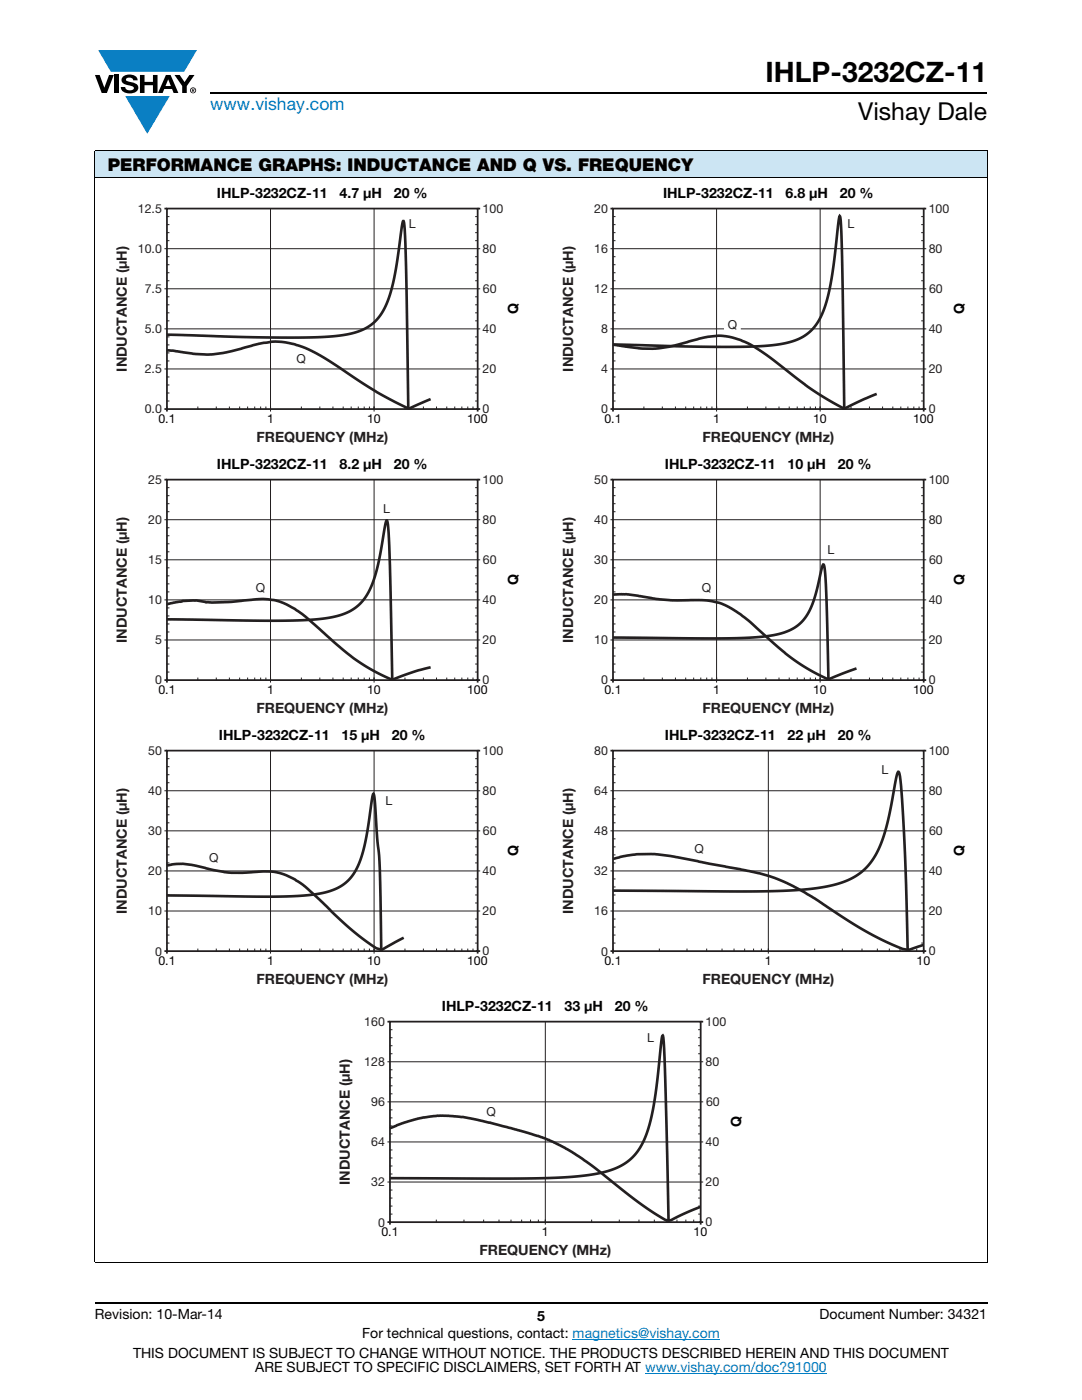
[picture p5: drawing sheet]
<svg xmlns="http://www.w3.org/2000/svg" width="216mm" height="279mm" viewBox="0 0 216 279" stroke-linecap="round" stroke-linejoin="round" font-family="sans-serif">
<g fill="#0a7fc3">
<path d="M19.6 10h19.7l-2.6 4.3h-1.1h-13.5z"/>
<path d="M25 19.2h8.9l-4.5 7.5z"/>
</g>
<g fill="#000">
<path d="M18.9 15h1l.9 2.5 1-2.5h.9l-1.4 3.6h-1zM22.9 15h.9v3.6h-.9zM24.6 15.3a2.1 2.1 0 0 1 2.8 .3l.1 .4h-.9a.79 .79 0 0 0-.7-.5 .79 .79 0 0 0-.8 .4l.3 .3 1 .2a1.08 1.08 0 0 1 1.2 1 1.08 1.08 0 0 1-1.1 1.2 1.73 1.73 0 0 1-2.4-1.2h.9a.96 .96 0 0 0 .8 .6 .96 .96 0 0 0 .9-.4 1.31 1.31 0 0 0-1.2-.6 1.03 1.03 0 0 1-1.1-.6 1.03 1.03 0 0 1 .2-1.1zM27.9 15h.9v1.3h1.7v-1.3h.9v3.6h-.9v-1.6h-1.7v1.6h-.9zM34.8 15h1.1l.9 1.4 1-1.4h1l-1.5 2.2v1.4h-.9v-1.4z"/>
<path d="M33.6 15.9l.5 1.3h-1.1zM33.1 15l-1.6 3.6h1l.3-.8h1.5l.3 .8h1l-1.6-3.6z"/>
<path d="M38.4 17.8h.2v.2h-.2zM38.3 17.7v.7h.1v-.3l.4 .3-.2-.3 .2-.2-.1-.2z"/>
<path d="M38.1 18a.46 .46 0 0 1 .9 0 .46 .46 0 0 1-.9 0zM37.9 18a.6 .6 0 0 0 1.2 0 .6 .6 0 0 0-1.2 0z"/>
</g>
<path d="M42 18.6h155M18.9 260h178.1" fill="none" stroke="#000" stroke-width=".36"/>
<path d="M114.3 267.3h29.3M128.7 274h36.3" fill="none" stroke="#007ec4" stroke-width=".2"/>
<path d="M18.9 30h178.1v5.5h-178.1z" fill="#cce5f3"/>
<path d="M18.9 30h178.1M18.9 35.5h178.1M18.9 30.1v221.7M197 30.1v221.7M18.9 251.9h178.1" fill="none" stroke="#000" stroke-width=".2"/>
<path d="M23 37.2h81v51.5h-81z" fill="#fff"/>
<g fill="none" stroke="#231f20" stroke-width=".2">
<path d="M32.8 49.6h62.5M32.8 57.6h62.5M33.3 59.2h.5M33.3 51.2h.5M33.3 52.8h.5M33.3 54.4h.5M33.3 56h.5M33.3 43.2h.5M33.3 44.8h.5M33.3 46.4h.5M33.3 48h.5M32.8 65.6h62.5"/>
<path d="M32.8 73.6h62.5M33.3 60.8h.5M33.3 62.4h.5M33.3 64h.5M33.3 67.2h.5M33.3 68.8h.5M33.3 70.4h.5M33.3 72h.5M33.3 75.2h.5M33.3 76.8h.5M33.3 78.4h.5M33.3 80h.5"/>
</g>
<path d="M32.8 41.6h.5M33.3 41.6h62v40h-62zM32.8 81.6h.5" fill="none" stroke="#231f20" stroke-width=".35"/>
<path d="M58.6 70.2h3v3h-3z" fill="#fff"/>
<path d="M58.6 70.2h3v3h-3z" fill="none" stroke="#fff" stroke-width=".35"/>
<path d="M80.8 43.3h3v3h-3z" fill="#fff"/>
<path d="M80.8 43.3h3v3h-3z" fill="none" stroke="#fff" stroke-width=".35"/>
<path d="M95.3 41.6h.5M33.3 81.6v.5M95.8 81.6h-.5v.5" fill="none" stroke="#231f20" stroke-width=".35"/>
<g fill="none" stroke="#231f20" stroke-width=".2">
<path d="M54 41.6v40.5M74.6 41.6v40.5M94.8 59.2h.5M94.8 51.2h.5M94.8 52.8h.5M94.8 54.4h.5M94.8 56h.5M94.8 43.2h.5M94.8 44.8h.5M94.8 46.4h.5M94.8 48h.5M95.3 49.6h.5"/>
<path d="M95.3 57.6h.5M94.8 60.8h.5M94.8 62.4h.5M94.8 64h.5M94.8 67.2h.5M94.8 68.8h.5M94.8 70.4h.5M94.8 72h.5M94.8 75.2h.5M94.8 76.8h.5M94.8 78.4h.5M95.3 73.6h.5"/>
<path d="M95.3 65.6h.5M33.3 81.1v.5M39.5 81.1v.5M43.2 81.1v.5M45.8 81.1v.5M47.8 81.1v.5M49.4 81.1v.5M50.8 81.1v.5M52 81.1v.5M53.1 81.1v.5M60.1 81.1v.5M63.8 81.1v.5"/>
<path d="M66.4 81.1v.5M68.5 81.1v.5M70.1 81.1v.5M71.5 81.1v.5M72.7 81.1v.5M73.7 81.1v.5M80.8 81.1v.5M84.5 81.1v.5M87.1 81.1v.5M89.1 81.1v.5M90.7 81.1v.5M92.2 81.1v.5"/>
<path d="M93.3 81.1v.5M94.4 81.1v.5M94.8 80h.5M95.3 81.1v.5"/>
</g>
<path d="M33.3 66.8l17.5 .5h11.9l6-.5 2.2-.5 1.7-.6 1.6-1 1.3-1.2 1.1-1.7 .9-2.2 1.3-4.9 1.4-9.6 .3-1 .3 2 .2 6 .5 29.5M33.3 69.9l5.3 .7 3.6 .1 2.9-.4 6.5-1.7 2.6-.4h2l2.3 .4 2.5 .9 2.9 1.5 11.3 7.3 5.8 3a1.56 1.56 0 0 0 1.8-.3l3.1-1.3" fill="none" stroke="#231f20" stroke-width=".53"/>
<path d="M112 37.2h81v51.5h-81z" fill="#fff"/>
<g fill="none" stroke="#231f20" stroke-width=".2">
<path d="M121.8 49.6h62.5M121.8 57.6h62.5M122.3 59.2h.5M122.3 51.2h.5M122.3 52.8h.5M122.3 54.4h.5M122.3 56h.5M122.3 43.2h.5M122.3 44.8h.5M122.3 46.4h.5M122.3 48h.5M121.8 65.6h62.5"/>
<path d="M121.8 73.6h62.5M122.3 60.8h.5M122.3 62.4h.5M122.3 64h.5M122.3 67.2h.5M122.3 68.8h.5M122.3 70.4h.5M122.3 72h.5M122.3 75.2h.5M122.3 76.8h.5M122.3 78.4h.5M122.3 80h.5"/>
</g>
<path d="M121.8 41.6h.5M122.3 41.6h62v40h-62zM121.8 81.6h.5" fill="none" stroke="#231f20" stroke-width=".35"/>
<path d="M144.6 63.5h3v3h-3z" fill="#fff"/>
<path d="M144.6 63.5h3v3h-3z" fill="none" stroke="#fff" stroke-width=".35"/>
<path d="M168.3 43.3h3v3h-3z" fill="#fff"/>
<path d="M168.3 43.3h3v3h-3z" fill="none" stroke="#fff" stroke-width=".35"/>
<path d="M184.3 41.6h.5M122.3 81.6v.5M184.8 81.6h-.5v.5" fill="none" stroke="#231f20" stroke-width=".35"/>
<g fill="none" stroke="#231f20" stroke-width=".2">
<path d="M143 41.6v40.5M163.7 41.6l-.1 40.5M183.8 59.2h.5M183.8 51.2h.5M183.8 52.8h.5M183.8 54.4h.5M183.8 56h.5M183.8 43.2h.5M183.8 44.8h.5M183.8 46.4h.5M183.8 48h.5M184.3 49.6h.5"/>
<path d="M184.3 57.6h.5M183.8 60.8h.5M183.8 62.4h.5M183.8 64h.5M183.8 67.2h.5M183.8 68.8h.5M183.8 70.4h.5M183.8 72h.5M183.8 75.2h.5M183.8 76.8h.5M183.8 78.4h.5M184.3 73.6h.5"/>
<path d="M184.3 65.6h.5M122.3 81.1v.5M128.5 81.1v.5M132.2 81.1v.5M134.8 81.1v.5M136.8 81.1v.5M138.4 81.1v.5M139.8 81.1v.5M141 81.1v.5M142.1 81.1v.5M149.1 81.1v.5M152.8 81.1v.5"/>
<path d="M155.4 81.1v.5M157.5 81.1v.5M159.1 81.1v.5M160.5 81.1v.5M161.7 81.1v.5M162.7 81.1v.5M169.8 81.1v.5M173.5 81.1v.5M176.1 81.1v.5M178.1 81.1v.5M179.7 81.1v.5M181.2 81.1v.5"/>
<path d="M182.3 81.1v.5M183.4 81.1v.5M183.8 80h.5M184.3 81.1v.5"/>
</g>
<path d="M122.3 68.8l17.6 .4 10.5-.1 3.2-.2 2.6-.3 2.1-.5 1.8-.8 1.5-1.1 1.3-1.5 1-1.8 .8-2.1 .7-2.7 .7-3.4 1.5-11.6a89.6 89.6 0 0 1 .5 11.4l.4 27.1M122.3 68.8l5.5 .7 3 .1 2.8-.4 7.6-2 2.5-.2 2.4 .4 2.7 .9 2.6 1.5 2.7 1.9 7.1 5.5 3.1 2 3.4 2a1.27 1.27 0 0 0 1.8-.2l5.4-2.4" fill="none" stroke="#231f20" stroke-width=".53"/>
<path d="M23 91.3h81v51.5h-81z" fill="#fff"/>
<g fill="none" stroke="#231f20" stroke-width=".2">
<path d="M33.3 97.3h.5M33.3 98.9h.5M32.8 103.7h62.5M32.8 111.7h62.5M33.3 113.3h.5M33.3 114.9h.5M33.3 116.5h.5M33.3 118.1h.5M33.3 105.3h.5M33.3 106.9h.5M33.3 108.5h.5M33.3 110.1h.5"/>
<path d="M33.3 100.5h.5M33.3 102.1h.5M95.3 119.7h-62.5M32.8 127.7h62.5M33.3 121.3h.5M33.3 122.9h.5M33.3 124.5h.5M33.3 126.1h.5M33.3 129.3h.5M33.3 130.9h.5M33.3 132.5h.5M33.3 134.1h.5"/>
</g>
<path d="M32.8 95.7h.5M33.3 95.7h62v40h-62zM32.8 135.7h.5" fill="none" stroke="#231f20" stroke-width=".35"/>
<path d="M50.5 116h3v3h-3z" fill="#fff"/>
<path d="M50.5 116h3v3h-3z" fill="none" stroke="#fff" stroke-width=".35"/>
<path d="M75.6 100.1h3v3h-3z" fill="#fff"/>
<path d="M75.6 100.1h3v3h-3z" fill="none" stroke="#fff" stroke-width=".35"/>
<path d="M95.3 95.7h.5M33.3 135.7v.5M95.8 135.7h-.5v.5" fill="none" stroke="#231f20" stroke-width=".35"/>
<g fill="none" stroke="#231f20" stroke-width=".2">
<path d="M54 95.7v40.5M74.6 95.7v40.5M94.8 97.3h.5M94.8 98.9h.5M94.8 113.3h.5M94.8 114.9h.5M94.8 116.5h.5M94.8 118.1h.5M94.8 105.3h.5M94.8 106.9h.5M94.8 108.5h.5M94.8 110.1h.5"/>
<path d="M94.8 100.5h.5M94.8 102.1h.5M95.3 103.7h.5M95.3 111.7h.5M95.3 119.7h.5M33.3 135.2v.5M39.5 135.2v.5M43.2 135.2v.5M45.8 135.2v.5M47.8 135.2v.5M49.4 135.2v.5M50.8 135.2v.5"/>
<path d="M52 135.2v.5M53.1 135.2v.5M60.1 135.2v.5M63.8 135.2v.5M66.4 135.2v.5M68.5 135.2v.5M70.1 135.2v.5M71.5 135.2v.5M72.7 135.2v.5M73.7 135.2v.5M80.8 135.2v.5M84.5 135.2v.5"/>
<path d="M87.1 135.2v.5M89.1 135.2v.5M90.7 135.2v.5M92.2 135.2v.5M93.3 135.2v.5M94.4 135.2v.5M94.8 121.3h.5M94.8 122.9h.5M94.8 124.5h.5M94.8 126.1h.5M94.8 129.3h.5M94.8 130.9h.5"/>
<path d="M94.8 132.5h.5M94.8 134.1h.5M95.3 135.2v.5M95.3 127.7h.5"/>
</g>
<path d="M33.3 123.6l18.5 .3 8-.1 5.7-.5 2-.4 1.7-.6 1.6-.9 1.2-1.1 1.2-1.5 .8-1.7 1.3-3.9 1.6-8.6 .3-.7 .3 1.5 .2 4.7 .6 25.6M33.3 120.5l3.2-.6 1.9-.1 4 .5 3.7-.2 6.4-.6 2.2 .3 1 .2 3.1 1.5 1.6 1.1 6.7 6 3.6 2.9 3.1 2 3.8 1.9a2.12 2.12 0 0 0 2.1-.3l3.7-1.3 2.5-.6" fill="none" stroke="#231f20" stroke-width=".53"/>
<path d="M112 91.3h81v51.5h-81z" fill="#fff"/>
<g fill="none" stroke="#231f20" stroke-width=".2">
<path d="M122.3 97.3h.5M122.3 98.9h.5M121.8 103.7h62.5M121.8 111.7h62.5M122.3 113.3h.5M122.3 114.9h.5M122.3 116.5h.5M122.3 118.1h.5M122.3 105.3h.5M122.3 106.9h.5M122.3 108.5h.5M122.3 110.1h.5"/>
<path d="M122.3 100.5h.5M122.3 102.1h.5M184.3 119.7h-62.5M121.8 127.7h62.5M122.3 121.3h.5M122.3 122.9h.5M122.3 124.5h.5M122.3 126.1h.5M122.3 129.3h.5M122.3 130.9h.5M122.3 132.5h.5M122.3 134.1h.5"/>
</g>
<path d="M121.8 95.7h.5M122.3 95.7h62v40h-62zM121.8 135.7h.5" fill="none" stroke="#231f20" stroke-width=".35"/>
<path d="M139.5 116h3v3h-3z" fill="#fff"/>
<path d="M139.5 116h3v3h-3z" fill="none" stroke="#fff" stroke-width=".35"/>
<path d="M164.3 108.2h3v3h-3z" fill="#fff"/>
<path d="M164.3 108.2h3v3h-3z" fill="none" stroke="#fff" stroke-width=".35"/>
<path d="M184.3 95.7h.5M122.3 135.7v.5M184.8 135.7h-.5v.5" fill="none" stroke="#231f20" stroke-width=".35"/>
<g fill="none" stroke="#231f20" stroke-width=".2">
<path d="M143 95.7v40.5M163.7 95.7l-.1 40.5M183.8 97.3h.5M183.8 98.9h.5M183.8 113.3h.5M183.8 114.9h.5M183.8 116.5h.5M183.8 118.1h.5M183.8 105.3h.5M183.8 106.9h.5M183.8 108.5h.5M183.8 110.1h.5"/>
<path d="M183.8 100.5h.5M183.8 102.1h.5M184.3 103.7h.5M184.3 111.7h.5M184.3 119.7h.5M122.3 135.2v.5M128.5 135.2v.5M132.2 135.2v.5M134.8 135.2v.5M136.8 135.2v.5M138.4 135.2v.5M139.8 135.2v.5"/>
<path d="M141 135.2v.5M142.1 135.2v.5M149.1 135.2v.5M152.8 135.2v.5M155.4 135.2v.5M157.5 135.2v.5M159.1 135.2v.5M160.5 135.2v.5M161.7 135.2v.5M162.7 135.2v.5M169.8 135.2v.5M173.5 135.2v.5"/>
<path d="M176.1 135.2v.5M178.1 135.2v.5M179.7 135.2v.5M181.2 135.2v.5M182.3 135.2v.5M183.4 135.2v.5M183.8 121.3h.5M183.8 122.9h.5M183.8 124.5h.5M183.8 126.1h.5M183.8 129.3h.5M183.8 130.9h.5"/>
<path d="M183.8 132.5h.5M183.8 134.1h.5M184.3 127.7h.5M184.3 135.2v.5"/>
</g>
<path d="M122.3 118.7l3.1-.1 5.6 1 2.8 .2h6.9l3.3 .7 2 1 2.6 1.8 6.6 5.8 3 2.4 2.9 1.9 3.5 1.9a1.66 1.66 0 0 0 1.9-.2l4.4-1.7M122.3 127.2l25.3 .1 5.3-.3 3.6-.8 1.6-.7 1.1-.7 1.1-1 .9-1.4 1.4-3.2 1.7-6.5a9.1 9.1 0 0 1 .5 3.8l.5 19.2" fill="none" stroke="#231f20" stroke-width=".53"/>
<path d="M23 145.4h81v51.5h-81z" fill="#fff"/>
<g fill="none" stroke="#231f20" stroke-width=".2">
<path d="M32.8 157.8h62.5M33.3 159.4h.5M33.3 151.4h.5M33.3 153h.5M33.3 154.6h.5M33.3 156.2h.5M32.8 165.8h62.5M32.8 173.8h62.5M33.3 167.4h.5M33.3 169h.5M33.3 170.6h.5M33.3 172.2h.5"/>
<path d="M33.3 175.4h.5M33.3 177h.5M33.3 178.6h.5M33.3 161h.5M33.3 162.6h.5M33.3 164.2h.5M32.8 181.8h62.5M33.3 180.2h.5M33.3 183.4h.5M33.3 185h.5M33.3 186.6h.5M33.3 188.2h.5"/>
</g>
<path d="M32.8 149.8h.5M33.3 149.8h62v40h-62zM32.8 189.8h.5" fill="none" stroke="#231f20" stroke-width=".35"/>
<path d="M41.2 169.8h3v3h-3z" fill="#fff"/>
<path d="M41.2 169.8h3v3h-3z" fill="none" stroke="#fff" stroke-width=".35"/>
<path d="M76.1 158.4h3v3h-3z" fill="#fff"/>
<path d="M76.1 158.4h3v3h-3z" fill="none" stroke="#fff" stroke-width=".35"/>
<path d="M95.3 149.8h.5M33.3 189.8v.5M95.8 189.8h-.5v.5" fill="none" stroke="#231f20" stroke-width=".35"/>
<g fill="none" stroke="#231f20" stroke-width=".2">
<path d="M54 149.8v40.5M74.6 149.8v40.5M94.8 159.4h.5M94.8 151.4h.5M94.8 153h.5M94.8 154.6h.5M94.8 156.2h.5M95.3 157.8h.5M94.8 167.4h.5M94.8 169h.5M94.8 170.6h.5M94.8 172.2h.5"/>
<path d="M94.8 175.4h.5M94.8 177h.5M94.8 178.6h.5M94.8 161h.5M94.8 162.6h.5M94.8 164.2h.5M95.3 165.8h.5M95.3 173.8h.5M33.3 189.3v.5M39.5 189.3v.5M43.2 189.3v.5M45.8 189.3v.5"/>
<path d="M47.8 189.3v.5M49.4 189.3v.5M50.8 189.3v.5M52 189.3v.5M53.1 189.3v.5M60.1 189.3v.5M63.8 189.3v.5M66.4 189.3v.5M68.5 189.3v.5M70.1 189.3v.5M71.5 189.3v.5M72.7 189.3v.5"/>
<path d="M73.7 189.3v.5M80.8 189.3v.5M84.5 189.3v.5M87.1 189.3v.5M89.1 189.3v.5M90.7 189.3v.5M92.2 189.3v.5M93.3 189.3v.5M94.4 189.3v.5M94.8 180.2h.5M94.8 183.4h.5M94.8 185h.5"/>
<path d="M94.8 186.6h.5M94.8 188.2h.5M95.3 189.3v.5M95.3 181.8h.5"/>
</g>
<path d="M33.3 178.7l18.3 .2h6.9l5.3-.6 2.1-.5 1.4-.6 1.4-.8 1.2-1.1 1-1.4 .9-1.9 1.2-4.4 1.2-8 .3-1.2 .3 1.4 .9 12.2 .4 17.8M33.3 172.7l1.6-.3h1.6l2.2 .3 3.9 .9 2.7 .5 3.1 .1 3.9-.3h1.9l1.6 .3 1.3 .5 1.7 .8 1.7 1.1 9.4 8.8 3.3 2.5 1.8 1.3 .5 .2a1.67 1.67 0 0 0 1.8-.5l3.3-1.8" fill="none" stroke="#231f20" stroke-width=".53"/>
<path d="M112 145.4h81v51.5h-81z" fill="#fff"/>
<g fill="none" stroke="#231f20" stroke-width=".2">
<path d="M121.8 157.8h63M122.3 159.4h.5M122.3 151.4h.5M122.3 153h.5M122.3 154.6h.5M122.3 156.2h.5M153.3 149.8v40.5M183.8 159.4h.5M183.8 151.4h.5M183.8 153h.5M183.8 154.6h.5M183.8 156.2h.5"/>
<path d="M121.8 165.8h63M121.8 173.8h63M122.3 167.4h.5M122.3 169h.5M122.3 170.6h.5M122.3 172.2h.5M122.3 175.4h.5M122.3 177h.5M122.3 178.6h.5M122.3 161h.5M122.3 162.6h.5M122.3 164.2h.5"/>
<path d="M183.8 167.4h.5M183.8 169h.5M183.8 170.6h.5M183.8 172.2h.5M183.8 175.4h.5M183.8 177h.5M183.8 178.6h.5M183.8 161h.5M183.8 162.6h.5M183.8 164.2h.5M121.8 181.8h63M122.3 180.2h.5"/>
<path d="M122.3 183.4h.5M122.3 185h.5M122.3 186.6h.5M122.3 188.2h.5M122.3 189.3v.5M131.6 189.3v.5M137.1 189.3v.5M141 189.3v.5M144.1 189.3v.5M146.5 189.3v.5M148.6 189.3v.5M150.4 189.3v.5"/>
<path d="M151.9 189.3v.5M153.3 189.3v.5M162.6 189.3v.5M168.1 189.3v.5M172 189.3v.5M175.1 189.3v.5M177.5 189.3v.5M179.6 189.3v.5M181.4 189.3v.5M182.9 189.3v.5M183.8 180.2h.5M183.8 183.4h.5"/>
<path d="M183.8 185h.5M183.8 186.6h.5M183.8 188.2h.5M184.3 189.3v.5"/>
</g>
<path d="M121.8 149.8h.5M122.3 149.8h62v40h-62zM184.3 149.8h.5M121.8 189.8h.5v.5M184.8 189.8h-.5v.5" fill="none" stroke="#231f20" stroke-width=".35"/>
<path d="M138 167.9h3v3h-3z" fill="#fff"/>
<path d="M138 167.9h3v3h-3z" fill="none" stroke="#fff" stroke-width=".35"/>
<path d="M175.1 152.2h3v3h-3z" fill="#fff"/>
<path d="M175.1 152.2h3v3h-3z" fill="none" stroke="#fff" stroke-width=".35"/>
<path d="M122.3 177.7l25.4 .2 8.8-.1 4.1-.3 3.3-.4 2.7-.6 2.3-.7 1.9-1 1.7-1.3 1.4-1.7 1.3-2.1 .9-2.1 .8-2.6 2-10 .3-.9h.1a83.2 83.2 0 0 1 1.1 11.7l.7 24M122.3 171.4l4.7-.9h4.2l4 .6 12.5 2.4 5.6 1.3 3 1.1 2.9 1.4 3.4 2 6.1 4.1 3.8 2.3 4.3 2.2 3.5 1.5a4.7 4.7 0 0 0 3-.5l1-.3" fill="none" stroke="#231f20" stroke-width=".53"/>
<path d="M67.5 199.5h81v51.5h-81z" fill="#fff"/>
<g fill="none" stroke="#231f20" stroke-width=".2">
<path d="M77.3 211.9h63M77.3 219.9h63M77.8 213.5h.5M77.8 215.1h.5M77.8 216.7h.5M77.8 218.3h.5M77.8 205.5h.5M77.8 207.1h.5M77.8 208.7h.5M77.8 210.3h.5M108.8 203.9v40.5M139.3 213.5h.5"/>
<path d="M139.3 215.1h.5M139.3 216.7h.5M139.3 218.3h.5M139.3 205.5h.5M139.3 207.1h.5M139.3 208.7h.5M139.3 210.3h.5M77.3 227.9h63M77.3 235.9h63M77.8 221.5h.5M77.8 223.1h.5M77.8 224.7h.5"/>
<path d="M77.8 226.3h.5M77.8 229.5h.5M77.8 231.1h.5M77.8 232.7h.5M77.8 234.3h.5M77.8 237.5h.5M77.8 239.1h.5M139.3 221.5h.5M139.3 223.1h.5M139.3 224.7h.5M139.3 226.3h.5M139.3 229.5h.5"/>
<path d="M139.3 231.1h.5M139.3 232.7h.5M139.3 234.3h.5M139.3 237.5h.5M139.3 239.1h.5M77.8 240.7h.5M77.8 242.3h.5M77.8 243.4v.5M87.1 243.4v.5M92.6 243.4v.5M96.5 243.4v.5M99.6 243.4v.5"/>
<path d="M102 243.4v.5M104.1 243.4v.5M105.9 243.4v.5M107.4 243.4v.5M118.1 243.4v.5M123.6 243.4v.5M127.5 243.4v.5M130.6 243.4v.5M133 243.4v.5M135.1 243.4v.5M136.9 243.4v.5M138.4 243.4v.5"/>
<path d="M139.3 240.7h.5M139.3 242.3h.5M139.8 243.4v.5"/>
</g>
<path d="M77.3 203.9h.5M77.8 203.9h62v40h-62zM139.8 203.9h.5M77.3 243.9h.5v.5M140.3 243.9h-.5v.5" fill="none" stroke="#231f20" stroke-width=".35"/>
<path d="M96.5 220.5h3v3h-3z" fill="#fff"/>
<path d="M96.5 220.5h3v3h-3z" fill="none" stroke="#fff" stroke-width=".35"/>
<path d="M128.3 205.6h3v3h-3z" fill="#fff"/>
<path d="M128.3 205.6h3v3h-3z" fill="none" stroke="#fff" stroke-width=".35"/>
<path d="M77.8 235.1l24.7 .1 9.6-.2 3.9-.3 3.2-.5 2.6-.6 2-.9 1.8-1.2 1.5-1.6 1.2-2 1-2.4 .7-2.7 .7-3.5 1.3-11.5 .2-1.1a85.1 85.1 0 0 1 .6 11l.6 26.2M77.8 225.2l2.5-1 3.1-1 3.9-.5 5.1 .2 5.4 1.1 9.6 2.7 2.1 .8 3.2 1.6 5.3 3.5 9.9 7.7 4.9 3.1 .6 .2 .5-.1 2.6-1.3 3.2-1.3" fill="none" stroke="#231f20" stroke-width=".53"/>
<text font-size="5.6" x="152.8" y="16.4">IHLP-3232CZ-11</text>
<text font-size="4.9" x="171.3" y="24">Vishay Dale</text>
<text font-size="3.5" fill="#007ec4" x="42" y="21.9">www.vishay.com</text>
<text font-size="3.5" x="21.5" y="34.1">PERFORMANCE GRAPHS: INDUCTANCE AND Q VS. FREQUENCY</text>
<g font-size="2.8" fill="#020303">
<text x="43.3" y="39.6">IHLP-3232CZ-11</text>
<text x="67.8" y="39.6">4.7 μH</text>
<text x="78.6" y="39.6">20 %</text>
<text x="132.3" y="39.6">IHLP-3232CZ-11</text>
<text x="156.8" y="39.6">6.8 μH</text>
<text x="167.6" y="39.6">20 %</text>
<text x="43.3" y="93.7">IHLP-3232CZ-11</text>
<text x="67.8" y="93.7">8.2 μH</text>
<text x="78.6" y="93.7">20 %</text>
<text x="132.7" y="93.7">IHLP-3232CZ-11</text>
<text x="157.2" y="93.7">10 μH</text>
<text x="167.2" y="93.7">20 %</text>
<text x="43.7" y="147.8">IHLP-3232CZ-11</text>
<text x="68.2" y="147.8">15 μH</text>
<text x="78.2" y="147.8">20 %</text>
<text x="132.7" y="147.8">IHLP-3232CZ-11</text>
<text x="157.2" y="147.8">22 μH</text>
<text x="167.2" y="147.8">20 %</text>
<text x="88.2" y="201.8">IHLP-3232CZ-11</text>
<text x="112.7" y="201.8">33 μH</text>
<text x="122.7" y="201.8">20 %</text>
</g>
<g font-size="2.8">
<text x="103.4" y="62.7" transform="rotate(-90 103.4 62.7)">Q</text>
<text x="192.4" y="62.7" transform="rotate(-90 192.4 62.7)">Q</text>
<text x="103.4" y="116.8" transform="rotate(-90 103.4 116.8)">Q</text>
<text x="192.4" y="116.8" transform="rotate(-90 192.4 116.8)">Q</text>
<text x="103.4" y="170.9" transform="rotate(-90 103.4 170.9)">Q</text>
<text x="192.4" y="170.9" transform="rotate(-90 192.4 170.9)">Q</text>
<text x="147.9" y="225" transform="rotate(-90 147.9 225)">Q</text>
<text x="18.9" y="263.3">Revision: 10-Mar-14</text>
<text x="107.2" y="263.6">5</text>
<text x="163.6" y="263.3">Document Number: 34321</text>
<text x="72.3" y="267.1">For technical questions, contact: magnetics@vishay.com</text>
<text x="26.5" y="271">THIS DOCUMENT IS SUBJECT TO CHANGE WITHOUT NOTICE. THE PRODUCTS DESCRIBED HEREIN AND THIS DOCUMENT</text>
<text x="50.9" y="273.8">ARE SUBJECT TO SPECIFIC DISCLAIMERS, SET FORTH AT www.vishay.com/doc?91000</text>
</g>
<g font-size="2.8" fill="#231f20">
<text x="25.3" y="74.2" transform="rotate(-90 25.3 74.2)">INDUCTANCE (μH)</text>
<text x="114.3" y="74.2" transform="rotate(-90 114.3 74.2)">INDUCTANCE (μH)</text>
<text x="51.2" y="88.1">FREQUENCY (MHz)</text>
<text x="140.2" y="88.1">FREQUENCY (MHz)</text>
<text x="25.3" y="128.3" transform="rotate(-90 25.3 128.3)">INDUCTANCE (μH)</text>
<text x="114.3" y="128.3" transform="rotate(-90 114.3 128.3)">INDUCTANCE (μH)</text>
<text x="51.2" y="142.2">FREQUENCY (MHz)</text>
<text x="140.2" y="142.2">FREQUENCY (MHz)</text>
<text x="25.3" y="182.4" transform="rotate(-90 25.3 182.4)">INDUCTANCE (μH)</text>
<text x="114.3" y="182.4" transform="rotate(-90 114.3 182.4)">INDUCTANCE (μH)</text>
<text x="51.2" y="196.3">FREQUENCY (MHz)</text>
<text x="140.2" y="196.3">FREQUENCY (MHz)</text>
<text x="69.8" y="236.4" transform="rotate(-90 69.8 236.4)">INDUCTANCE (μH)</text>
<text x="95.7" y="250.4">FREQUENCY (MHz)</text>
</g>
<g font-size="2.5" fill="#231f20">
<text x="27.5" y="42.5">12.5</text>
<text x="81.6" y="45.6">L</text>
<text x="96.3" y="42.5">100</text>
<text x="118.6" y="42.5">20</text>
<text x="169.1" y="45.6">L</text>
<text x="185.3" y="42.5">100</text>
<text x="27.5" y="50.5">10.0</text>
<text x="96.3" y="50.4">80</text>
<text x="118.6" y="50.5">16</text>
<text x="185.3" y="50.4">80</text>
<text x="28.9" y="58.5">7.5</text>
<text x="96.4" y="58.4">60</text>
<text x="118.6" y="58.5">12</text>
<text x="185.4" y="58.4">60</text>
<text x="145.2" y="65.8">Q</text>
<text x="28.9" y="66.5">5.0</text>
<text x="96.3" y="66.4">40</text>
<text x="119.9" y="66.5">8</text>
<text x="185.3" y="66.4">40</text>
<text x="28.9" y="74.5">2.5</text>
<text x="59.2" y="72.5">Q</text>
<text x="96.3" y="74.4">20</text>
<text x="119.9" y="74.5">4</text>
<text x="185.3" y="74.4">20</text>
<text x="28.9" y="82.5">0.0</text>
<text x="96.3" y="82.4">0</text>
<text x="119.9" y="82.5">0</text>
<text x="185.3" y="82.4">0</text>
<text x="29.6" y="96.5">25</text>
<text x="96.3" y="96.5">100</text>
<text x="118.6" y="96.5">50</text>
<text x="185.3" y="96.5">100</text>
<text x="29.6" y="104.6">20</text>
<text x="76.5" y="102.3">L</text>
<text x="96.3" y="104.5">80</text>
<text x="118.6" y="104.6">40</text>
<text x="185.3" y="104.5">80</text>
<text x="29.6" y="112.6">15</text>
<text x="96.4" y="112.5">60</text>
<text x="118.6" y="112.6">30</text>
<text x="165.1" y="110.5">L</text>
<text x="185.4" y="112.5">60</text>
<text x="51.1" y="118.2">Q</text>
<text x="140.1" y="118.2">Q</text>
<text x="29.6" y="120.6">10</text>
<text x="96.3" y="120.5">40</text>
<text x="118.6" y="120.6">20</text>
<text x="185.3" y="120.5">40</text>
<text x="30.9" y="128.6">5</text>
<text x="96.3" y="128.5">20</text>
<text x="118.6" y="128.6">10</text>
<text x="185.3" y="128.5">20</text>
<text x="30.9" y="136.6">0</text>
<text x="96.3" y="136.5">0</text>
<text x="119.9" y="136.6">0</text>
<text x="185.3" y="136.5">0</text>
<text x="29.6" y="150.6">50</text>
<text x="96.3" y="150.6">100</text>
<text x="118.6" y="150.6">80</text>
<text x="175.9" y="154.4">L</text>
<text x="185.3" y="150.6">100</text>
<text x="29.6" y="158.6">40</text>
<text x="76.9" y="160.7">L</text>
<text x="96.3" y="158.6">80</text>
<text x="118.6" y="158.6">64</text>
<text x="185.3" y="158.6">80</text>
<text x="29.6" y="166.7">30</text>
<text x="96.4" y="166.6">60</text>
<text x="118.6" y="166.7">48</text>
<text x="185.4" y="166.6">60</text>
<text x="41.8" y="172.1">Q</text>
<text x="138.6" y="170.2">Q</text>
<text x="29.6" y="174.7">20</text>
<text x="96.3" y="174.6">40</text>
<text x="118.6" y="174.7">32</text>
<text x="185.3" y="174.6">40</text>
<text x="29.6" y="182.7">10</text>
<text x="96.3" y="182.6">20</text>
<text x="118.6" y="182.7">16</text>
<text x="185.3" y="182.6">20</text>
<text x="30.9" y="190.7">0</text>
<text x="96.3" y="190.6">0</text>
<text x="119.9" y="190.7">0</text>
<text x="185.3" y="190.6">0</text>
<text x="72.7" y="204.7">160</text>
<text x="129.2" y="207.9">L</text>
<text x="140.8" y="204.7">100</text>
<text x="72.7" y="212.7">128</text>
<text x="140.8" y="212.7">80</text>
<text x="74.1" y="220.7">96</text>
<text x="140.9" y="220.7">60</text>
<text x="97.1" y="222.8">Q</text>
<text x="74.1" y="228.8">64</text>
<text x="140.8" y="228.7">40</text>
<text x="74.1" y="236.8">32</text>
<text x="140.8" y="236.7">20</text>
<text x="75.4" y="244.8">0</text>
<text x="140.8" y="244.7">0</text>
</g>
<g font-size="2.5" fill="#020303">
<text x="31.6" y="84.5">0.1</text>
<text x="53.3" y="84.5">1</text>
<text x="73.2" y="84.5">10</text>
<text x="93.2" y="84.5">100</text>
<text x="120.6" y="84.5">0.1</text>
<text x="142.3" y="84.5">1</text>
<text x="162.2" y="84.5">10</text>
<text x="182.2" y="84.5">100</text>
<text x="31.6" y="138.6">0.1</text>
<text x="53.3" y="138.6">1</text>
<text x="73.2" y="138.6">10</text>
<text x="93.2" y="138.6">100</text>
<text x="120.6" y="138.6">0.1</text>
<text x="142.3" y="138.6">1</text>
<text x="162.2" y="138.6">10</text>
<text x="182.2" y="138.6">100</text>
<text x="31.6" y="192.7">0.1</text>
<text x="53.3" y="192.7">1</text>
<text x="73.2" y="192.7">10</text>
<text x="93.2" y="192.7">100</text>
<text x="120.6" y="192.7">0.1</text>
<text x="152.6" y="192.7">1</text>
<text x="182.9" y="192.7">10</text>
<text x="76.1" y="246.8">0.1</text>
<text x="108.1" y="246.8">1</text>
<text x="138.4" y="246.8">10</text>
</g>
</svg>
